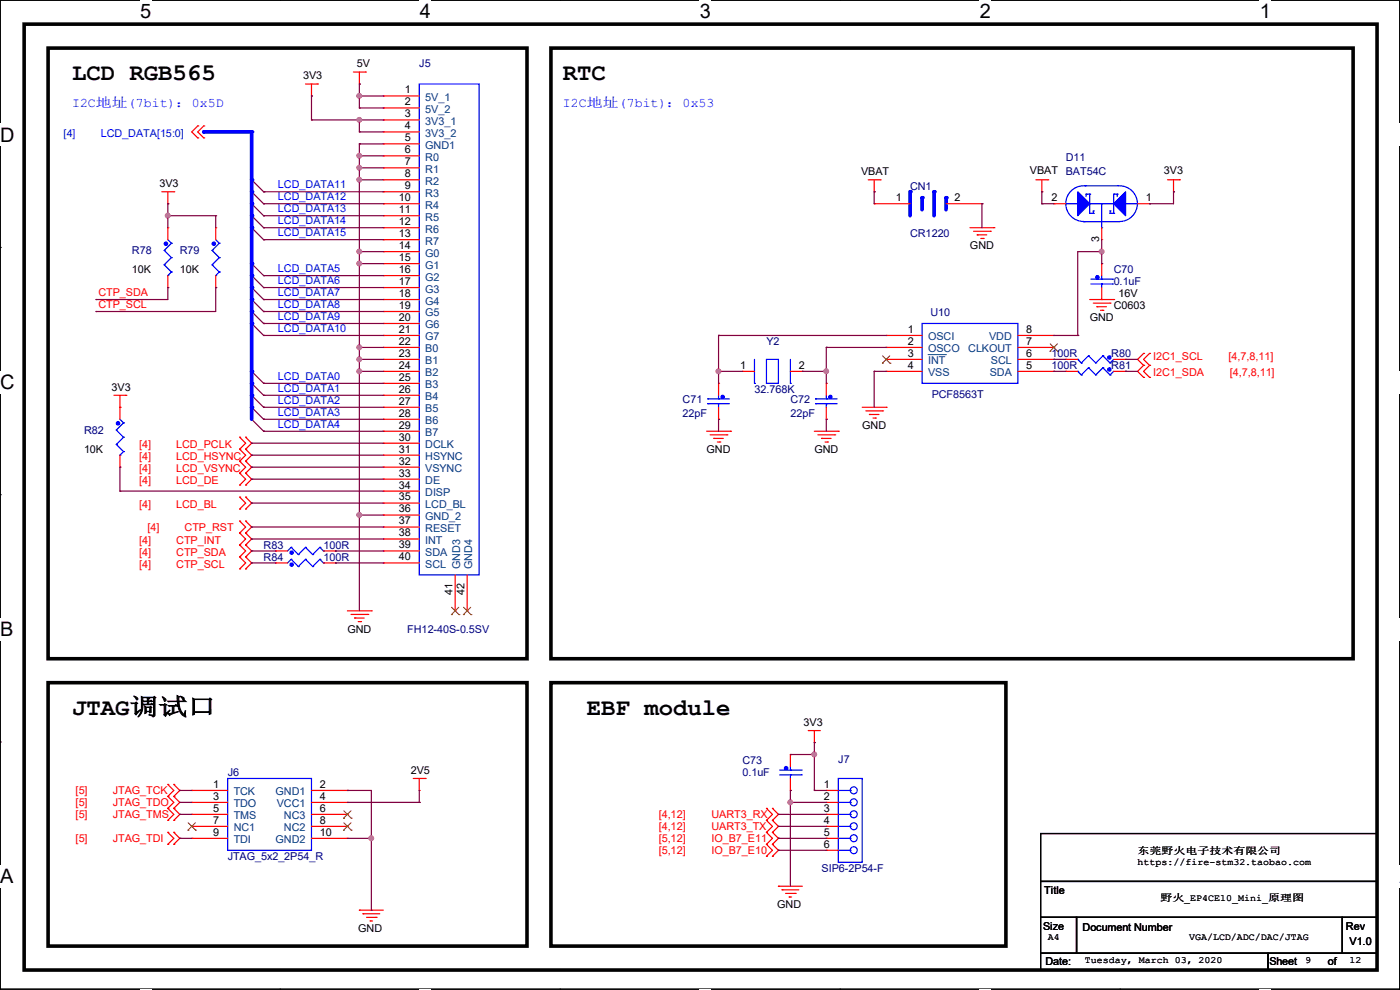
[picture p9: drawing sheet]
<svg xmlns="http://www.w3.org/2000/svg" width="297mm" height="210mm" viewBox="0 0 297 210" stroke-linecap="round" stroke-linejoin="round" font-family="sans-serif">
<path d="M0 0h297v209.8h-297z" fill="none" stroke="#000" stroke-width=".25"/>
<g fill="#fff">
<path d="M29.7 0h2.4v4.8h-2.4z"/>
<path d="M29.7 209.8h2.4v.2h-2.4z"/>
</g>
<path d="M59.4 0h.1M59.4 209.8h.1" fill="none" stroke="#000" stroke-width=".25"/>
<g fill="#fff">
<path d="M89.1 0h2.3v4.8h-2.3z"/>
<path d="M89.1 209.8h2.3v.2h-2.3z"/>
</g>
<path d="M118.8 0h.1M118.8 209.8h.1" fill="none" stroke="#000" stroke-width=".25"/>
<g fill="#fff">
<path d="M148.5 0h2.3v4.8h-2.3z"/>
<path d="M148.5 209.8h2.3v.2h-2.3z"/>
</g>
<path d="M178.2 0h.1M178.2 209.8h.1" fill="none" stroke="#000" stroke-width=".25"/>
<g fill="#fff">
<path d="M207.9 0h2.3v4.8h-2.3z"/>
<path d="M207.9 209.8h2.3v.2h-2.3z"/>
</g>
<path d="M237.6 0h.1M237.6 209.8h.1" fill="none" stroke="#000" stroke-width=".25"/>
<g fill="#fff">
<path d="M267.3 0h2.3v4.8h-2.3z"/>
<path d="M267.3 209.8h2.3v.2h-2.3z"/>
<path d="M0 26.2h3.1v4.8h-3.1z"/>
<path d="M297 26.2v4.8z"/>
<path d="M0 78.7h3.1v4.7h-3.1z"/>
<path d="M297 78.7v4.7z"/>
</g>
<path d="M0 52.5h.1M297 52.5h.1" fill="none" stroke="#000" stroke-width=".25"/>
<g fill="#fff">
<path d="M0 131.1h2.9v4.8h-2.9z"/>
<path d="M297 131.1v4.8z"/>
</g>
<path d="M0 104.9h.1M297 104.9h.1" fill="none" stroke="#000" stroke-width=".25"/>
<g fill="#fff">
<path d="M0 183.6h2.9v4.7h-2.9z"/>
<path d="M296.9 183.6h.1v4.7h-.1z"/>
</g>
<path d="M0 157.4h.1M297 157.4h.1M220.8 176.8h71.3v10.2h-71.3zM220.8 187h71.3v7.6h-71.3zM220.8 194.6h7.6v7.6h-7.6zM228.4 194.6h56.4v7.6h-56.4zM284.8 194.6h7.3v7.6h-7.3zM220.8 202.2h48.2v3.6h-48.2zM269 202.2h23.1v3.6h-23.1z" fill="none" stroke="#000" stroke-width=".25"/>
<path d="M5.1 5.1h287v200.7h-287zM10.2 10.2h101.6v129.5h-101.6zM116.9 10.2h170.2v129.5h-170.2zM10.2 144.8h101.6v55.9h-101.6zM116.9 144.8h96.5v55.9h-96.5z" fill="none" stroke="#000" stroke-width=".76"/>
<g fill="none" stroke="#f00" stroke-width=".25">
<path d="M64.8 17.8h2.6M66.1 17.8v2.6M67.4 17.8h.1M75 15.3h2.5M76.2 17.8h.1M76.2 15.3v2.5M77.5 15.3h.1M42 26.7h.1M42 29.3h.1M42 26.7l-1.3 1.3 1.3 1.3M43.2 26.7h.1M43.2 29.3h.1"/>
<path d="M43.2 26.7l-1.2 1.3 1.2 1.3M66.1 20.4h.1M81.3 20.4h.1M81.3 22.9h.1M81.3 25.4h.1M81.3 28h.1M81.3 30.5h.1M81.3 33.1h.1M81.3 35.6h.1M81.3 38.1h.1M81.3 38.1h7.6M81.3 20.4h7.6"/>
<path d="M81.3 22.9h7.6M81.3 25.4h7.6M81.3 28h7.6M81.3 30.5h7.6M81.3 33.1h7.6M81.3 35.6h7.6M184.2 38.1h2.5M185.5 38.1v2.6M186.7 38.1h.1M219.8 38.1h2.5M221 38.1v2.6M222.3 38.1h.1"/>
<path d="M247.7 38.1h2.5M249 38.1v2.6M250.2 38.1h.1M34.3 40.7h2.6M35.6 43.2h.1M35.6 40.7v2.5M36.9 40.7h.1M81.3 40.7h.1M81.3 43.2h.1M81.3 45.8h.1M81.3 48.3h.1M81.3 50.8h.1"/>
<path d="M81.3 55.9h.1M81.3 58.5h.1M81.3 53.4h.1M81.3 48.3h7.6M81.3 40.7h7.6M81.3 43.2h7.6M81.3 45.8h7.6M81.3 50.8h7.6M81.3 55.9h7.6M81.3 58.5h7.6M81.3 53.4h7.6M185.5 40.7h.1"/>
<path d="M205.8 48.3h5.1M206.5 49.1h3.6M207.3 49.8h.1M207.3 49.8h2M208.1 50.6h.5M208.6 50.6h.1M210.1 49.1h.1M210.9 48.3h.1M221 40.7h.1M223.6 43.2h.1M223.6 43.2h2.5M233.7 50.8h.1"/>
<path d="M233.7 48.3v2.5M241.3 43.2h2.6M243.9 43.2h.1M249 40.7h.1M81.3 61h.1M81.3 63.5h.1M81.3 66.1h.1M81.3 68.6h.1M81.3 71.2h.1M81.3 73.7h.1M81.3 76.2h.1M81.3 78.8h.1"/>
<path d="M81.3 63.5h7.6M81.3 71.2h7.6M81.3 73.7h7.6M81.3 76.2h7.6M81.3 78.8h7.6M81.3 61h7.6M81.3 66.1h7.6M81.3 68.6h7.6M188 71.2h.1M188 73.7h.1M188 76.2h.1M188 78.8h.1"/>
<path d="M188 71.2h7.6M188 73.7h7.6M188 76.2h7.6M188 78.8h7.6M215.9 71.2h7.7M215.9 73.7h7.7M215.9 76.2h7.7M215.9 78.8h7.7M223.6 78.8h.1M223.6 76.2h.1M223.6 73.7h.1M223.6 71.2h.1"/>
<path d="M226.1 76.2h.1M226.1 76.2h2.5M231.2 63.5h5.1M231.9 64.3h3.6M232.7 65.1h.1M232.7 65.1h2M233.5 65.8h.5M234 65.8h.1M235.5 64.3h.1M236.3 63.5h.1M236.3 76.2h2.5M238.8 76.2h.1"/>
<path d="M242.6 77.5h.1M242.6 75h.1M242.6 77.5l-1.3 1.3 1.3 1.3M242.6 75l-1.3 1.2 1.3 1.3M243.9 77.5h.1M243.9 75h.1M243.9 77.5l-1.3 1.3 1.3 1.3M243.9 75l-1.3 1.2 1.3 1.3M24.2 83.9h2.5M25.4 86.4h.1M25.4 99.1h.1M25.4 83.9v5"/>
<path d="M25.4 96.6v2.5M26.7 83.9h.1M50.8 97.8h.1M50.8 95.3h.1M50.8 92.8h.1M50.8 97.8l1.3 1.3-1.3 1.3M50.8 92.8l1.3 1.2-1.3 1.3M50.8 95.3l1.3 1.3-1.3 1.2M52.1 97.8h.1M52.1 92.8h.1M52.1 95.3h.1M52.1 97.8l1.3 1.3-1.3 1.3"/>
<path d="M52.1 92.8l1.3 1.2-1.3 1.3M52.1 95.3l1.3 1.3-1.3 1.2M81.3 81.3h.1M81.3 83.9h.1M81.3 86.4h.1M81.3 88.9h.1M81.3 91.5h.1M81.3 94h.1M81.3 96.6h.1M81.3 99.1h.1M81.3 83.9h7.6M81.3 86.4h7.6"/>
<path d="M81.3 91.5h7.6M81.3 81.3h7.6M81.3 88.9h7.6M81.3 94h7.6M81.3 96.6h7.6M81.3 99.1h7.6M149.9 91.5h5.1M150.7 92.2h3.5M151.4 93h.1M151.4 93h2.1M152.2 93.8h.5M152.4 81.3h.1"/>
<path d="M152.4 88.9h.1M152.4 81.3v2.6M152.4 86.4v2.5M152.7 93.8h.1M154.2 92.2h.1M155 91.5h.1M172.8 91.5h5M173.5 92.2h3.6M174.3 93h.1M174.3 93h2M175 93.8h.6M175.3 81.3h.1"/>
<path d="M175.3 88.9h.1M175.3 81.3v2.6M175.3 86.4v2.5M175.6 93.8h.1M177.1 92.2h.1M177.8 91.5h.1M182.9 86.4h5.1M183.7 87.2h3.5M184.4 87.9h.1M184.4 87.9h2.1M185.2 88.7h.5M185.7 88.7h.1"/>
<path d="M187.2 87.2h.1M188 86.4h.1M242.6 80.1h.1M243.9 80.1h.1M50.8 118.2h.1M50.8 115.6h.1M50.8 100.4h.1M50.8 102.9h.1M50.8 108h.1M50.8 105.5h.1M50.8 113.1h.1M50.8 110.5h.1"/>
<path d="M50.8 115.6l1.3 1.3-1.3 1.3M50.8 118.2l1.3 1.2-1.3 1.3M50.8 100.4l1.3 1.2-1.3 1.3M50.8 105.5l1.3 1.2-1.3 1.3M50.8 113.1l1.3 1.2-1.3 1.3M50.8 110.5l1.3 1.3-1.3 1.3M52.1 115.6h.1M52.1 118.2h.1M52.1 100.4h.1M52.1 102.9h.1M52.1 105.5h.1M52.1 108h.1"/>
<path d="M52.1 113.1h.1M52.1 110.5h.1M52.1 115.6l1.3 1.3-1.3 1.3M52.1 118.2l1.3 1.2-1.3 1.3M52.1 100.4l1.3 1.2-1.3 1.3M52.1 105.5l1.3 1.2-1.3 1.3M52.1 113.1l1.3 1.2-1.3 1.3M52.1 110.5l1.3 1.3-1.3 1.3M58.5 116.9h.1M58.5 116.9h2.5M68.6 116.9h2.6M71.2 116.9h.1"/>
<path d="M81.3 104.2h.1M81.3 101.6h.1M81.3 106.7h.1M81.3 109.3h.1M81.3 111.8h.1M81.3 114.3h.1M81.3 119.4h.1M81.3 116.9h.1M81.3 104.2h7.6M81.3 101.6h7.6M81.3 106.7h7.6M81.3 109.3h7.6"/>
<path d="M81.3 111.8h7.6M81.3 114.3h7.6M81.3 119.4h7.6M81.3 116.9h7.6M50.8 120.7h.1M52.1 120.7h.1M73.7 129.6h5.1M74.5 130.3h3.5M75.2 131.1h.1M75.2 131.1h2.1M76 131.9h.5M76.5 131.9h.1"/>
<path d="M78 130.3h.1M78.8 129.6h.1M96.6 129.6h.1M96.6 122v7.6M99.1 129.6h.1M99.1 122v7.6M171.5 155h.1M171.5 155h2.5M172.8 157.5h.1M172.8 155v2.5M35.6 179.1h.1M35.6 176.6h.1"/>
<path d="M35.6 174h.1M35.6 171.5h.1M35.6 169h.1M35.6 166.4h.1M35.6 176.6l1.3 1.2-1.3 1.3M35.6 171.5l1.3 1.3-1.3 1.2M35.6 166.4l1.3 1.3-1.3 1.3M35.6 169l1.3 1.2-1.3 1.3M36.9 176.6h.1M36.9 179.1h.1M36.9 171.5h.1M36.9 174h.1"/>
<path d="M36.9 166.4h.1M36.9 169h.1M36.9 176.6l1.2 1.2-1.2 1.3M36.9 171.5l1.2 1.3-1.2 1.2M36.9 166.4l1.2 1.3-1.2 1.3M36.9 169l1.2 1.2-1.2 1.3M40.7 167.7h.1M40.7 170.2h.1M40.7 172.8h.1M40.7 175.3h.1M40.7 177.8h.1M40.7 167.7h7.6"/>
<path d="M40.7 170.2h7.6M40.7 172.8h7.6M40.7 175.3h7.6M40.7 177.8h7.6M66.1 167.7h7.6M66.1 170.2h7.6M66.1 172.8h7.6M66.1 175.3h7.6M66.1 177.8h7.6M73.7 167.7h.1M73.7 170.2h.1M73.7 172.8h.1"/>
<path d="M73.7 175.3h.1M73.7 177.8h.1M87.7 165.1h2.5M88.9 167.7h.1M88.9 165.1v2.6M90.2 165.1h.1M162.6 174h.1M162.6 171.5h.1M162.6 176.6h.1M162.6 179.1h.1M162.6 171.5l1.3 1.3-1.3 1.2M162.6 174l1.3 1.3-1.3 1.3"/>
<path d="M162.6 176.6l1.3 1.2-1.3 1.3M162.6 179.1l1.3 1.3-1.3 1.3M163.9 171.5h.1M163.9 174h.1M163.9 176.6h.1M163.9 179.1h.1M163.9 171.5l1.2 1.3-1.2 1.2M163.9 174l1.2 1.3-1.2 1.3M163.9 176.6l1.2 1.2-1.2 1.3M163.9 179.1l1.2 1.3-1.2 1.3M167.7 160.1h.1M167.7 167.7h.1"/>
<path d="M167.7 160.1v2.5M167.7 165.1v2.6M76.2 193.1h.1M76.2 193.1h5.1M77 193.8h.1M77 193.8h3.6M77.8 194.6h2M78.5 195.4h.1M78.5 195.4h.5M79.8 194.6h.1M162.6 181.7h.1M163.9 181.7h.1"/>
<path d="M165.1 188h.1M165.1 188h5.1M165.9 188.8h.1M165.9 188.8h3.6M166.7 189.5h2M167.4 190.3h.1M167.4 190.3h.5M168.7 189.5h.1"/>
</g>
<g fill="none" stroke="#800040" stroke-width=".25">
<path d="M53.4 38.1l2.5 2.6M53.4 58.5l2.5 2.5M53.4 55.9l2.5 2.6M53.4 48.3l2.5 2.5M53.4 45.8l2.5 2.5M53.4 43.2l2.5 2.6M53.4 40.7l2.5 2.5M55.9 58.5h.1M55.9 50.8h.1M55.9 48.3h.1M55.9 45.8h.1M55.9 43.2h.1"/>
<path d="M55.9 40.7h.1M53.4 78.8l2.5 2.5M53.4 68.6l2.5 2.6M53.4 66.1l2.5 2.5M53.4 63.5l2.5 2.6M53.4 61l2.5 2.5M55.9 71.2h.1M55.9 68.6h.1M55.9 66.1h.1M55.9 63.5h.1M55.9 61h.1M53.4 88.9l2.5 2.6"/>
<path d="M53.4 86.4l2.5 2.5M53.4 83.9l2.5 2.5M53.4 81.3l2.5 2.6M55.9 91.5h.1M55.9 88.9h.1M55.9 86.4h.1M55.9 83.9h.1M55.9 81.3h.1"/>
</g>
<g fill="none" stroke="#00f" stroke-width=".25">
<path d="M88.9 17.8h12.7v104.2h-12.7zM230.2 39.4h.1M230.2 39.4h7.1M230.2 39.4a3.8 3.8 0 0 0-4.1 3.7 3.8 3.8 0 0 0 3.8 3.9M237.3 39.4a3.8 3.8 0 0 1 4 3.7 3.8 3.8 0 0 1-3.8 3.9M226.1 43.2h.1M226.1 43.2h2.5M229.9 47h.1M229.9 47h7.6M230.4 41.2h.1M230.4 41.2h.8M230.4 41.2v.5"/>
<path d="M231.2 45.3h.1M231.2 43.2h.1M231.2 41.2h.1M231.2 43.2h5.1M231.2 45.3h.7M231.2 41.2v4.1M231.9 44.7h.1M231.9 45.3h.1M231.9 44.7v.6M233.7 43.2h.1M233.7 48.3h.1M233.7 43.2v5.1"/>
<path d="M235.5 45.3h.1M235.5 44.7h.1M235.5 45.3h.8M235.5 44.7v.6M236.3 45.3h.1M236.3 43.2h.1M236.3 41.2h.1M236.3 41.2v4.1M236.3 41.2h.7M237 41.2h.1M237 41.2v.5M238.8 43.2h.1"/>
<path d="M238.8 43.2h2.5M195.6 68.6h20.3v12.7h-20.3zM228.6 76.2h.1M228.6 76.2l.8 .8M229.4 77h.1M230.9 75.5h.1M230.9 75.5l1.6 1.5M230.9 75.5l-1.5 1.5M232.5 77h.1M234 75.5h.1M234 75.5l1.5 1.5M234 75.5l-1.5 1.5"/>
<path d="M235.5 77h.1M236.3 76.2l-.8 .8M24.7 91.2h.1M24.7 94.3h.1M24.7 91.2l1.5 1.6M24.7 94.3l1.5 1.5M25.4 96.6h.1M25.4 88.9l.8 .8M26.2 89.7h.1M26.2 92.8h.1M26.2 95.8h.1M26.2 89.7l-1.5 1.5"/>
<path d="M26.2 92.8l-1.5 1.5M26.2 95.8l-.8 .8M150.2 85.6h.1M150.2 84.6h.1M150.2 85.6h4.5M150.2 84.6h4.5M152.4 85.6h.1M152.4 84.6h.1M152.4 83.9v.7M152.4 85.6v.8M173 85.6h.1M173 84.6h.1"/>
<path d="M173 85.6h4.6M173 84.6h4.6M175.3 85.6h.1M175.3 84.6h.1M175.3 83.9v.7M175.3 85.6v.8M61.8 116.1h.1M61.8 116.1l-.8 .8M61.8 116.1l1.5 1.5M63.3 117.6h.1M64.8 116.1h.1M64.8 116.1l-1.5 1.5"/>
<path d="M64.8 116.1l1.5 1.5M66.3 117.6h.1M67.9 116.1h.1M67.9 116.1l-1.6 1.5M67.9 116.1l.7 .8M68.6 116.9h.1M48.3 165.1h17.8v15.3h-17.8zM165.4 164.4h4.6M165.4 163.4h4.6M167.7 164.4h.1M167.7 163.4h.1M167.7 162.6v.8"/>
<path d="M167.7 164.4v.7M170 164.4h.1M170 163.4h.1"/>
</g>
<g fill="#00f" stroke="#00f" stroke-width=".25">
<path d="M238.8 40.7v5.1l-2.5-2.6z"/>
<path d="M228.6 40.7l2.6 2.5-2.6 2.6z"/>
<circle cx="153.3" cy="84.2" r=".36"/>
<circle cx="166.8" cy="163" r=".36"/>
<circle cx="176.2" cy="84.2" r=".36"/>
<circle cx="25" cy="89.8" r=".36"/>
<circle cx="235.4" cy="75.8" r=".36"/>
<circle cx="61.9" cy="117.2" r=".36"/>
</g>
<g fill="none" stroke="#804000" stroke-width=".21">
<path d="M187.2 77h.1M187.2 75.5l1.6 1.5M188.8 75.5l-1.6 1.5M188.8 77h.1M222.8 74.5h.1M222.8 72.9l1.6 1.6M224.3 72.9l-1.5 1.6M224.4 74.5h.1M95.8 130.4h.1M95.8 128.8l1.6 1.6M97.3 128.8l-1.5 1.6M97.4 130.4h.1"/>
<path d="M98.3 130.4h.1M98.3 128.8l1.6 1.6M99.9 128.8l-1.6 1.6M99.9 130.4h.1M39.9 176.1h.1M39.9 174.5l1.6 1.6M41.4 174.5l-1.5 1.6M41.5 176.1h.1M72.9 173.6h.1M72.9 176.1h.1M72.9 172l1.6 1.6M72.9 174.5l1.6 1.6"/>
<path d="M74.5 172l-1.6 1.6M74.5 174.5l-1.6 1.6M74.5 173.6h.1M74.5 176.1h.1"/>
</g>
<path d="M196.9 75.2h3.7M200.6 75.2h.1" fill="none" stroke="#004080" stroke-width=".21"/>
<path d="M195.6 42v2.5" fill="none" stroke="#00f" stroke-width=".76"/>
<circle cx="195.6" cy="42" r=".38" fill="#00f"/>
<path d="M193.1 40.7v5.1" fill="none" stroke="#00f" stroke-width=".76"/>
<circle cx="193.1" cy="40.7" r=".38" fill="#00f"/>
<path d="M200.7 42v2.5" fill="none" stroke="#00f" stroke-width=".76"/>
<circle cx="200.7" cy="42" r=".38" fill="#00f"/>
<path d="M198.2 40.7v5.1" fill="none" stroke="#00f" stroke-width=".76"/>
<circle cx="198.2" cy="40.7" r=".38" fill="#00f"/>
<g fill="none" stroke="#f00" stroke-width=".25">
<path d="M35.6 48.3h.1M35.6 48.3v2.5M35.6 58.5v2.5M45.8 48.3h.1M45.8 48.3v2.5M45.8 58.5v2.5M185.5 43.2h.1M185.5 43.2h7.6M200.7 43.2h7.6M208.3 43.2h.1M233.7 55.9h.1M233.7 55.9v2.6"/>
<path d="M35.6 61h.1M45.8 61h.1M157.5 78.8h.1M157.5 78.8h2.6M167.7 78.8h2.5M170.2 78.8h.1M226.1 78.8h.1M226.1 78.8h2.5M233.7 63.5h.1M233.7 61v2.5M236.3 78.8h2.5M238.8 78.8h.1"/>
<path d="M58.5 119.4h.1M58.5 119.4h2.5M68.6 119.4h2.6M71.2 119.4h.1M175.3 167.7h.1M175.3 170.2h.1M175.3 172.8h.1M175.3 175.3h.1M175.3 177.8h.1M175.3 167.7h2.5M175.3 170.2h2.5M175.3 172.8h2.5"/>
<path d="M175.3 175.3h2.5M175.3 177.8h2.5M175.3 180.4h.1M175.3 180.4h2.5"/>
</g>
<g fill="none" stroke="#00f" stroke-width=".25">
<path d="M34.8 53.1h.1M34.8 56.2h.1M34.8 53.1l1.6 1.6M34.8 56.2l1.6 1.5M35.6 58.5h.1M35.6 50.8l.8 .8M36.4 51.6h.1M36.4 54.7h.1M36.4 57.7h.1M36.4 51.6l-1.6 1.5M36.4 54.7l-1.6 1.5M36.4 57.7l-.8 .8"/>
<path d="M45 53.1h.1M45 56.2h.1M45 53.1l1.5 1.6M45 56.2l1.5 1.5M45.8 58.5h.1M45.8 50.8l.7 .8M46.5 51.6h.1M46.5 54.7h.1M46.5 57.7h.1M46.5 51.6l-1.5 1.5M46.5 54.7l-1.5 1.5M46.5 57.7l-.7 .8"/>
<path d="M231.4 59.2h4.6M233.7 59.2h.1M233.7 58.5v.7M236 59.2h.1M160.1 76.2v5.1M162.6 76.2h2.5v5.1h-2.5zM167.7 76.2v5.1M228.6 78.8h.1M228.6 78.8l.8 .7M229.4 79.5h.1M230.9 78h.1M230.9 78l1.6 1.5"/>
<path d="M230.9 78l-1.5 1.5M231.4 60.2h4.6M232.5 79.5h.1M233.7 60.2h.1M233.7 60.2v.8M234 78h.1M234 78l1.5 1.5M234 78l-1.5 1.5M235.5 79.5h.1M236 60.2h.1M236.3 78.8l-.8 .7M160.1 81.3h.1"/>
<path d="M167.7 81.3h.1M61.8 118.7h.1M61.8 118.7l-.8 .7M61.8 118.7l1.5 1.5M64.8 118.7h.1M64.8 118.7l-1.5 1.5M64.8 118.7l1.5 1.5M67.9 118.7h.1M67.9 118.7l-1.6 1.5M67.9 118.7l.7 .7M68.6 119.4h.1M63.3 120.2h.1"/>
<path d="M66.3 120.2h.1M177.8 165.1h5.1v17.8h-5.1zM177.8 167.7h2.6M177.8 170.2h2.6M177.8 172.8h2.6M177.8 175.3h2.6M177.8 177.8h2.6M180.4 167.7h.1M180.4 170.2h.1M180.4 172.8h.1M180.4 175.3h.1M180.4 177.8h.1"/>
<path d="M177.8 180.4h2.6M180.4 180.4h.1"/>
<circle cx="181.1" cy="167.7" r=".74"/>
<circle cx="181.1" cy="170.2" r=".74"/>
<circle cx="181.1" cy="172.7" r=".74"/>
<circle cx="181.1" cy="177.8" r=".74"/>
<circle cx="181.1" cy="175.3" r=".74"/>
<circle cx="181.1" cy="180.4" r=".74"/>
</g>
<g fill="#00f" stroke="#00f" stroke-width=".25">
<circle cx="235.4" cy="78.4" r=".36"/>
<circle cx="232.8" cy="58.8" r=".36"/>
<circle cx="61.9" cy="119.8" r=".36"/>
<circle cx="35.2" cy="51.7" r=".36"/>
<circle cx="45.4" cy="51.7" r=".36"/>
</g>
<g fill="none" stroke="#800040" stroke-width=".25">
<path d="M185.5 40.7h.1M185.5 40.7v2.5M208.3 43.2h.1M208.3 43.2v5.1M38.1 172.8h.1M38.1 177.8h.1M38.1 167.7h.1M38.1 170.2h.1M38.1 172.8h2.6M38.1 177.8h2.6M38.1 167.7h2.6M38.1 170.2h2.6"/>
<path d="M78.8 177.8h.1M78.8 167.7v10.1"/>
</g>
<path d="M53.4 40.7v2.5" fill="none" stroke="#00f" stroke-width=".76"/>
<circle cx="53.4" cy="40.7" r=".38" fill="#00f"/>
<g fill="none" stroke="#800040" stroke-width=".25">
<path d="M76.2 17.8h.1M76.2 17.8v5.1M66.1 25.4h.1M66.1 25.4h15.2M76.2 30.5h.1M76.2 22.9h.1M76.2 20.4h.1M76.2 28h.1M76.2 25.4h.1M76.2 30.5h5.1M76.2 22.9h5.1M76.2 25.4v2.6"/>
<path d="M76.2 20.4h5.1M76.2 28h5.1M53.4 119.4h.1M53.4 119.4h5.1M71.2 119.4h.1M71.2 119.4h10.1"/>
</g>
<g fill="#f0f" stroke="#f0f" stroke-width=".25">
<circle cx="76.2" cy="20.3" r=".49"/>
<circle cx="76.2" cy="25.4" r=".49"/>
</g>
<path d="M43.2 28h10.2" fill="none" stroke="#00f" stroke-width=".76"/>
<circle cx="43.2" cy="28" r=".38" fill="#00f"/>
<path d="M25.4 104.2h.1M25.4 104.2h55.9M53.4 106.7h.1M53.4 106.7h27.9" fill="none" stroke="#800040" stroke-width=".25"/>
<path d="M53.4 63.5v2.6" fill="none" stroke="#00f" stroke-width=".76"/>
<circle cx="53.4" cy="63.5" r=".38" fill="#00f"/>
<g fill="none" stroke="#800040" stroke-width=".25">
<path d="M66.1 20.4h.1M66.1 20.4v5M76.2 30.5h.1M76.2 30.5v2.6M35.6 43.2h.1M35.6 45.8h.1M35.6 43.2v5.1M35.6 45.8h10.2M45.8 45.8h.1M45.8 45.8v2.5M20.4 63.5h.1M20.4 66.1h.1"/>
<path d="M35.6 61h.1M35.6 61v2.5h-15.2M45.8 61h.1M45.8 61v5.1h-25.4M25.4 99.1h.1M25.4 99.1v5.1M53.4 94h.1M53.4 96.6h.1M53.4 99.1h.1M53.4 94h27.9M53.4 96.6h27.9M53.4 99.1h27.9"/>
<path d="M55.9 81.3h.1M55.9 88.9h.1M55.9 91.5h.1M55.9 81.3h25.4M55.9 88.9h25.4M55.9 91.5h25.4M53.4 101.6h.1M53.4 111.8h.1M53.4 114.3h.1M53.4 116.9h.1M53.4 101.6h27.9M53.4 111.8h27.9"/>
<path d="M53.4 114.3h27.9M53.4 116.9h5.1M71.2 116.9h.1M71.2 116.9h10.1M76.2 109.3h.1M76.2 109.3v20.3M76.2 109.3h5.1M73.7 167.7h.1M73.7 167.7h5.1M73.7 177.8h5.1M73.7 170.2h15.2M78.8 177.8h.1"/>
<path d="M78.8 177.8v15.3M88.9 170.2h.1M88.9 167.7v2.5M78.8 193.1h.1"/>
</g>
<g fill="#f0f" stroke="#f0f" stroke-width=".25">
<circle cx="35.6" cy="45.7" r=".49"/>
<circle cx="78.8" cy="177.8" r=".49"/>
</g>
<path d="M53.4 83.9v2.5" fill="none" stroke="#00f" stroke-width=".76"/>
<circle cx="53.4" cy="83.9" r=".38" fill="#00f"/>
<path d="M53.4 78.8v2.5" fill="none" stroke="#00f" stroke-width=".76"/>
<circle cx="53.4" cy="78.8" r=".38" fill="#00f"/>
<path d="M55.9 83.9h.1M55.9 86.4h.1M55.9 83.9h25.4M55.9 86.4h25.4" fill="none" stroke="#800040" stroke-width=".25"/>
<path d="M53.4 86.4v2.5" fill="none" stroke="#00f" stroke-width=".76"/>
<circle cx="53.4" cy="86.4" r=".38" fill="#00f"/>
<path d="M53.4 81.3v2.6" fill="none" stroke="#00f" stroke-width=".76"/>
<circle cx="53.4" cy="81.3" r=".38" fill="#00f"/>
<g fill="none" stroke="#800040" stroke-width=".25">
<path d="M55.9 58.5h.1M55.9 58.5h25.4M55.9 68.6h.1M55.9 71.2h.1M55.9 61h.1M55.9 63.5h.1M55.9 66.1h.1M55.9 68.6h25.4M55.9 71.2h25.4M55.9 61h25.4M55.9 63.5h25.4M55.9 66.1h25.4"/>
<path d="M76.2 73.7h.1M76.2 76.2h.1M76.2 78.8h.1M76.2 73.7h5.1M76.2 73.7v35.6M76.2 76.2h5.1M76.2 78.8h5.1"/>
</g>
<g fill="#f0f" stroke="#f0f" stroke-width=".25">
<circle cx="76.2" cy="73.7" r=".49"/>
<circle cx="76.2" cy="76.2" r=".49"/>
<circle cx="76.2" cy="109.2" r=".49"/>
<circle cx="76.2" cy="78.8" r=".49"/>
</g>
<path d="M53.4 66.1v2.5" fill="none" stroke="#00f" stroke-width=".76"/>
<circle cx="53.4" cy="66.1" r=".38" fill="#00f"/>
<path d="M53.4 61v2.5" fill="none" stroke="#00f" stroke-width=".76"/>
<circle cx="53.4" cy="61" r=".38" fill="#00f"/>
<path d="M53.4 58.5v2.5" fill="none" stroke="#00f" stroke-width=".76"/>
<circle cx="53.4" cy="58.5" r=".38" fill="#00f"/>
<path d="M53.4 55.9v2.6" fill="none" stroke="#00f" stroke-width=".76"/>
<circle cx="53.4" cy="55.9" r=".38" fill="#00f"/>
<path d="M53.4 68.6v10.2" fill="none" stroke="#00f" stroke-width=".76"/>
<circle cx="53.4" cy="68.6" r=".38" fill="#00f"/>
<path d="M76.2 53.4h.1M76.2 55.9h.1M76.2 53.4h5.1M76.2 53.4v20.3M76.2 55.9h5.1" fill="none" stroke="#800040" stroke-width=".25"/>
<circle cx="76.2" cy="55.9" r=".49" fill="#f0f" stroke="#f0f" stroke-width=".25"/>
<path d="M53.4 28v10.1" fill="none" stroke="#00f" stroke-width=".76"/>
<circle cx="53.4" cy="28" r=".38" fill="#00f"/>
<path d="M55.9 43.2h.1M55.9 45.8h.1M55.9 48.3h.1M55.9 50.8h.1M55.9 43.2h25.4M55.9 45.8h25.4M55.9 48.3h25.4M55.9 50.8h25.4" fill="none" stroke="#800040" stroke-width=".25"/>
<path d="M53.4 43.2v2.6" fill="none" stroke="#00f" stroke-width=".76"/>
<circle cx="53.4" cy="43.2" r=".38" fill="#00f"/>
<path d="M53.4 38.1v2.6" fill="none" stroke="#00f" stroke-width=".76"/>
<circle cx="53.4" cy="38.1" r=".38" fill="#00f"/>
<path d="M55.9 40.7h.1M55.9 40.7h25.4" fill="none" stroke="#800040" stroke-width=".25"/>
<path d="M53.4 45.8v2.5" fill="none" stroke="#00f" stroke-width=".76"/>
<circle cx="53.4" cy="45.8" r=".38" fill="#00f"/>
<path d="M53.4 48.3v7.6" fill="none" stroke="#00f" stroke-width=".76"/>
<circle cx="53.4" cy="48.3" r=".38" fill="#00f"/>
<g fill="none" stroke="#800040" stroke-width=".25">
<path d="M76.2 33.1h.1M76.2 35.6h.1M76.2 38.1h.1M76.2 33.1h5.1M76.2 33.1v20.3M76.2 35.6h5.1M76.2 38.1h5.1M221 40.7h.1M221 43.2h.1M221 40.7v2.5M221 43.2h2.6M233.7 53.4h.1"/>
<path d="M233.7 55.9h.1M233.7 50.8v5.1M233.7 53.4h-5.1v17.8M243.9 43.2h.1M249 40.7h.1M249 40.7v2.5h-5.1M152.4 71.2h.1M152.4 78.8h.1M152.4 78.8h5.1M152.4 71.2h35.6M152.4 71.2v10.1M170.2 78.8h.1"/>
<path d="M170.2 78.8h5.1M175.3 73.7h.1M175.3 78.8h.1M175.3 73.7v7.6M175.3 73.7h12.7M185.5 78.8h.1M185.5 78.8h2.5M185.5 78.8v7.6M223.6 76.2h.1M223.6 78.8h.1M223.6 78.8h2.5M223.6 76.2h2.5"/>
<path d="M223.6 71.2h5M228.6 71.2h.1M238.8 78.8h.1M238.8 76.2h.1M238.8 78.8h2.5M238.8 76.2h2.5M152.4 88.9h.1M152.4 88.9v2.6M175.3 88.9h.1M175.3 88.9v2.6M172.8 157.5h.1M172.8 157.5v10.2"/>
<path d="M165.1 172.8h.1M165.1 175.3h.1M165.1 177.8h.1M165.1 172.8h10.2M165.1 175.3h10.2M165.1 177.8h10.2M167.7 167.7h.1M167.7 160.1h.1M167.7 170.2h.1M167.7 167.7v20.3M167.7 160.1h5.1M167.7 170.2h7.6"/>
<path d="M172.8 167.7h.1M172.8 160.1h.1M172.8 167.7h2.5M165.1 180.4h.1M165.1 180.4h10.2"/>
</g>
<g fill="#f0f" stroke="#f0f" stroke-width=".25">
<circle cx="76.2" cy="33" r=".49"/>
<circle cx="76.2" cy="35.6" r=".49"/>
<circle cx="76.2" cy="53.4" r=".49"/>
<circle cx="76.2" cy="38.1" r=".49"/>
<circle cx="172.7" cy="160" r=".49"/>
<circle cx="167.7" cy="170.2" r=".49"/>
<circle cx="152.4" cy="78.8" r=".49"/>
<circle cx="175.3" cy="78.8" r=".49"/>
<circle cx="233.7" cy="53.4" r=".49"/>
<circle cx="76.2" cy="20.3" r=".49"/>
<circle cx="76.2" cy="25.4" r=".49"/>
<circle cx="35.6" cy="45.7" r=".49"/>
<circle cx="78.8" cy="177.8" r=".49"/>
<circle cx="76.2" cy="73.7" r=".49"/>
<circle cx="76.2" cy="76.2" r=".49"/>
<circle cx="76.2" cy="109.2" r=".49"/>
<circle cx="76.2" cy="78.8" r=".49"/>
<circle cx="76.2" cy="55.9" r=".49"/>
</g>
<g font-size="5.1">
<text x="15.3" y="17">LCD RGB565</text>
<text x="119.4" y="17">RTC</text>
<text x="15.3" y="151.6">JTAG调试口</text>
<text x="124.5" y="151.6">EBF module</text>
</g>
<g font-size="4.2">
<text x="29.7" y="3.9">5</text>
<text x="89.1" y="3.9">4</text>
<text x="148.5" y="3.9">3</text>
<text x="207.9" y="3.9">2</text>
<text x="267.3" y="3.9">1</text>
<text x="0" y="30.1">D</text>
<text x="0" y="82.5">C</text>
<text x="0" y="135">B</text>
<text x="0" y="187.4">A</text>
<text x="297" y="187.4">A</text>
</g>
<g font-size="2.8" fill="#00f">
<text x="15.3" y="22.6">I2C地址(7bit)：0x5D</text>
<text x="119.4" y="22.6">I2C地址(7bit)：0x53</text>
</g>
<g font-size="2.3">
<text x="64.3" y="16.8">3V3</text>
<text x="75.7" y="14.3">5V</text>
<text x="85.9" y="19.8">1</text>
<text x="85.9" y="22.4">2</text>
<text x="85.9" y="24.9">3</text>
<text x="85.9" y="27.4">4</text>
<text x="85.9" y="30">5</text>
<text x="85.9" y="32.5">6</text>
<text x="85.9" y="35.1">7</text>
<text x="33.8" y="39.7">3V3</text>
<text x="85.9" y="37.6">8</text>
<text x="85.9" y="40.1">9</text>
<text x="182.7" y="37.2">VBAT</text>
<text x="218.5" y="36.9">VBAT</text>
<text x="246.9" y="36.9">3V3</text>
<text x="84.6" y="42.7">10</text>
<text x="84.6" y="45.2">11</text>
<text x="84.6" y="47.8">12</text>
<text x="190" y="42.7">1</text>
<text x="202.5" y="42.7">2</text>
<text x="223.1" y="42.7">2</text>
<text x="243.1" y="42.7">1</text>
<text x="84.6" y="50.3">13</text>
<text x="84.6" y="52.8">14</text>
<text x="205.8" y="52.9">GND</text>
<text x="233.2" y="51.4" transform="rotate(-90 233.2 51.4)">3</text>
<text x="28" y="58">10K</text>
<text x="38.1" y="58">10K</text>
<text x="84.6" y="55.4">15</text>
<text x="84.6" y="57.9">16</text>
<text x="84.6" y="60.5">17</text>
<text x="84.6" y="63">18</text>
<text x="84.6" y="65.5">19</text>
<text x="236.3" y="65.6">C0603</text>
<text x="237.3" y="63.1">16V</text>
<text x="84.6" y="68.1">20</text>
<text x="84.6" y="70.6">21</text>
<text x="192.6" y="70.6">1</text>
<text x="217.7" y="70.6">8</text>
<text x="231.2" y="68.2">GND</text>
<text x="84.6" y="73.2">22</text>
<text x="84.6" y="75.7">23</text>
<text x="192.6" y="73.2">2</text>
<text x="192.6" y="75.7">3</text>
<text x="217.7" y="75.7">6</text>
<text x="217.7" y="73.2">7</text>
<text x="23.7" y="82.9">3V3</text>
<text x="84.6" y="78.2">24</text>
<text x="84.6" y="80.8">25</text>
<text x="84.6" y="83.3">26</text>
<text x="157" y="78.2">1</text>
<text x="169.5" y="78.2">2</text>
<text x="192.6" y="78.2">4</text>
<text x="217.7" y="78.2">5</text>
<text x="84.6" y="85.9">27</text>
<text x="84.6" y="88.4">28</text>
<text x="84.6" y="90.9">29</text>
<text x="84.6" y="93.5">30</text>
<text x="182.9" y="91">GND</text>
<text x="17.8" y="96.1">10K</text>
<text x="84.6" y="96">31</text>
<text x="84.6" y="98.6">32</text>
<text x="84.6" y="101.1">33</text>
<text x="149.9" y="96.1">GND</text>
<text x="172.8" y="96.1">GND</text>
<text x="84.6" y="103.6">34</text>
<text x="84.6" y="106.2">35</text>
<text x="84.6" y="108.7">36</text>
<text x="84.6" y="111.3">37</text>
<text x="84.6" y="113.8">38</text>
<text x="84.6" y="118.9">40</text>
<text x="84.6" y="116.3">39</text>
<text x="96" y="126.3" transform="rotate(-90 96 126.3)">41</text>
<text x="98.6" y="126.3" transform="rotate(-90 98.6 126.3)">42</text>
<text x="73.7" y="134.2">GND</text>
<text x="170.5" y="154">3V3</text>
<text x="45.3" y="167.1">1</text>
<text x="67.9" y="167.1">2</text>
<text x="87.2" y="164.2">2V5</text>
<text x="174.8" y="167.1">1</text>
<text x="45.3" y="169.7">3</text>
<text x="45.3" y="172.2">5</text>
<text x="67.9" y="169.7">4</text>
<text x="67.9" y="172.2">6</text>
<text x="174.8" y="169.7">2</text>
<text x="174.8" y="172.2">3</text>
<text x="45.3" y="174.8">7</text>
<text x="45.3" y="177.3">9</text>
<text x="67.9" y="174.8">8</text>
<text x="67.9" y="177.3">10</text>
<text x="174.8" y="174.8">4</text>
<text x="174.8" y="177.3">5</text>
<text x="174.8" y="179.8">6</text>
<text x="221.5" y="189.6">Title</text>
<text x="76" y="197.7">GND</text>
<text x="164.9" y="192.6">GND</text>
<text x="221.3" y="197.2">Size</text>
<text x="229.7" y="197.4">Document Number</text>
<text x="285.5" y="197.2">Rev</text>
<text x="286.3" y="200.5">V1.0</text>
<text x="221.8" y="204.8">Date:</text>
<text x="269.3" y="204.8">Sheet</text>
<text x="281.7" y="204.8">of</text>
</g>
<g font-size="2.3" fill="#000080">
<text x="88.9" y="14.3">J5</text>
<text x="226.1" y="34.1">D11</text>
<text x="193.1" y="40.2">CN1</text>
<text x="226.1" y="37.2">BAT54C</text>
<text x="28" y="53.9">R78</text>
<text x="38.1" y="53.9">R79</text>
<text x="193.1" y="50.4">CR1220</text>
<text x="236.3" y="58">C70</text>
<text x="236.3" y="60.5">0.1uF</text>
<text x="197.4" y="67.1">U10</text>
<text x="162.6" y="73.2">Y2</text>
<text x="223.1" y="75.8">100R</text>
<text x="235.8" y="75.8">R80</text>
<text x="160.1" y="83.4">32.768K</text>
<text x="223.1" y="78.3">100R</text>
<text x="235.8" y="78.3">R81</text>
<text x="144.8" y="85.4">C71</text>
<text x="144.8" y="88.5">22pF</text>
<text x="167.7" y="85.4">C72</text>
<text x="167.7" y="88.5">22pF</text>
<text x="197.7" y="84.4">PCF8563T</text>
<text x="17.8" y="92">R82</text>
<text x="55.9" y="116.4">R83</text>
<text x="55.9" y="119">R84</text>
<text x="68.6" y="116.4">100R</text>
<text x="68.6" y="119">100R</text>
<text x="86.4" y="134.2">FH12-40S-0.5SV</text>
<text x="177.8" y="161.9">J7</text>
<text x="48.3" y="164.7">J6</text>
<text x="157.5" y="162.1">C73</text>
<text x="157.5" y="164.7">0.1uF</text>
<text x="48.3" y="182.5">JTAG_5x2_2P54_R</text>
<text x="174.3" y="185">SIP6-2P54-F</text>
</g>
<g font-size="2.3" fill="#004080">
<text x="90.2" y="21.4">5V_1</text>
<text x="90.2" y="24">5V_2</text>
<text x="90.2" y="26.5">3V3_1</text>
<text x="90.2" y="29">3V3_2</text>
<text x="90.2" y="31.6">GND1</text>
<text x="90.2" y="34.1">R0</text>
<text x="90.2" y="36.7">R1</text>
<text x="90.2" y="39.2">R2</text>
<text x="90.2" y="41.7">R3</text>
<text x="90.2" y="44.3">R4</text>
<text x="90.2" y="46.8">R5</text>
<text x="90.2" y="49.4">R6</text>
<text x="90.2" y="51.9">R7</text>
<text x="90.2" y="57">G1</text>
<text x="90.2" y="59.5">G2</text>
<text x="90.2" y="54.4">G0</text>
<text x="90.2" y="62.1">G3</text>
<text x="90.2" y="64.6">G4</text>
<text x="90.2" y="67.1">G5</text>
<text x="90.2" y="69.7">G6</text>
<text x="90.2" y="72.2">G7</text>
<text x="90.2" y="74.8">B0</text>
<text x="90.2" y="77.3">B1</text>
<text x="196.9" y="72.2">OSCI</text>
<text x="196.9" y="74.8">OSCO</text>
<text x="196.9" y="77.3">INT</text>
<text x="205.4" y="74.8">CLKOUT</text>
<text x="209.8" y="72.2">VDD</text>
<text x="210.2" y="77.3">SCL</text>
<text x="90.2" y="79.8">B2</text>
<text x="90.2" y="82.4">B3</text>
<text x="196.9" y="79.8">VSS</text>
<text x="210" y="79.8">SDA</text>
<text x="90.2" y="84.9">B4</text>
<text x="90.2" y="87.5">B5</text>
<text x="90.2" y="90">B6</text>
<text x="90.2" y="92.5">B7</text>
<text x="90.2" y="95.1">DCLK</text>
<text x="90.2" y="97.6">HSYNC</text>
<text x="90.2" y="100.2">VSYNC</text>
<text x="90.2" y="105.2">DISP</text>
<text x="90.2" y="102.7">DE</text>
<text x="90.2" y="107.8">LCD_BL</text>
<text x="90.2" y="110.3">GND_2</text>
<text x="90.2" y="112.9">RESET</text>
<text x="90.2" y="115.4">INT</text>
<text x="90.2" y="117.9">SDA</text>
<text x="90.2" y="120.5">SCL</text>
<text x="97.6" y="120.7" transform="rotate(-90 97.6 120.7)">GND3</text>
<text x="100.2" y="120.7" transform="rotate(-90 100.2 120.7)">GND4</text>
<text x="49.6" y="168.7">TCK</text>
<text x="49.6" y="171.3">TDO</text>
<text x="49.6" y="173.8">TMS</text>
<text x="58.5" y="168.7">GND1</text>
<text x="58.7" y="171.3">VCC1</text>
<text x="60.2" y="173.8">NC3</text>
<text x="49.6" y="176.4">NC1</text>
<text x="49.6" y="178.9">TDI</text>
<text x="58.5" y="178.9">GND2</text>
<text x="60.2" y="176.4">NC2</text>
</g>
<g font-size="2.3" fill="#00f">
<text x="13.5" y="29">[4]</text>
<text x="21.4" y="29">LCD_DATA[15:0]</text>
<text x="59" y="40">LCD_DATA11</text>
<text x="59" y="42.5">LCD_DATA12</text>
<text x="59" y="45">LCD_DATA13</text>
<text x="59" y="47.6">LCD_DATA14</text>
<text x="59" y="50.1">LCD_DATA15</text>
<text x="59" y="57.7">LCD_DATA5</text>
<text x="59" y="60.3">LCD_DATA6</text>
<text x="59" y="62.8">LCD_DATA7</text>
<text x="59" y="65.4">LCD_DATA8</text>
<text x="59" y="67.9">LCD_DATA9</text>
<text x="59" y="70.4">LCD_DATA10</text>
<text x="59" y="80.6">LCD_DATA0</text>
<text x="59" y="83.1">LCD_DATA1</text>
<text x="59" y="88.2">LCD_DATA3</text>
<text x="59" y="85.7">LCD_DATA2</text>
<text x="59" y="90.8">LCD_DATA4</text>
</g>
<g font-size="2.3" fill="#f00">
<text x="20.9" y="62.8">CTP_SDA</text>
<text x="20.9" y="65.4">CTP_SCL</text>
<text x="244.6" y="76.3">I2C1_SCL</text>
<text x="260.6" y="76.3">[4,7,8,11]</text>
<text x="244.6" y="79.8">I2C1_SDA</text>
<text x="260.9" y="79.8">[4,7,8,11]</text>
<text x="29.5" y="95.1">[4]</text>
<text x="37.4" y="95.1">LCD_PCLK</text>
<text x="29.5" y="100.2">[4]</text>
<text x="29.5" y="97.6">[4]</text>
<text x="37.4" y="100.2">LCD_VSYNC</text>
<text x="37.4" y="97.6">LCD_HSYNC</text>
<text x="29.5" y="102.7">[4]</text>
<text x="29.5" y="107.8">[4]</text>
<text x="37.4" y="102.7">LCD_DE</text>
<text x="37.4" y="107.8">LCD_BL</text>
<text x="31.3" y="112.6">[4]</text>
<text x="39.2" y="112.6">CTP_RST</text>
<text x="29.5" y="117.9">[4]</text>
<text x="29.5" y="115.4">[4]</text>
<text x="37.4" y="117.9">CTP_SDA</text>
<text x="37.4" y="115.4">CTP_INT</text>
<text x="29.5" y="120.5">[4]</text>
<text x="37.4" y="120.5">CTP_SCL</text>
<text x="16" y="173.6">[5]</text>
<text x="16" y="168.5">[5]</text>
<text x="16" y="171">[5]</text>
<text x="23.9" y="173.6">JTAG_TMS</text>
<text x="23.9" y="168.5">JTAG_TCK</text>
<text x="23.9" y="171">JTAG_TDO</text>
<text x="139.7" y="173.6">[4,12]</text>
<text x="150.9" y="173.6">UART3_RX</text>
<text x="16" y="178.6">[5]</text>
<text x="23.9" y="178.6">JTAG_TDI</text>
<text x="139.7" y="176.1">[4,12]</text>
<text x="139.7" y="178.6">[5,12]</text>
<text x="150.9" y="176.1">UART3_TX</text>
<text x="150.9" y="178.6">IO_B7_E11</text>
<text x="139.7" y="181.2">[5,12]</text>
<text x="150.9" y="181.2">IO_B7_E10</text>
</g>
<g font-size="2">
<text x="241.3" y="181.2">东莞野火电子技术有限公司</text>
<text x="241.3" y="183.5">https://fire-stm32.taobao.com</text>
<text x="246.2" y="191.1">野火_EP4CE10_Mini_原理图</text>
<text x="222.3" y="199.5">A4</text>
<text x="252.3" y="199.5">VGA/LCD/ADC/DAC/JTAG</text>
<text x="230.2" y="204.3">Tuesday, March 03, 2020</text>
<text x="276.9" y="204.3">9</text>
<text x="286.3" y="204.3">12</text>
</g>
</svg>
